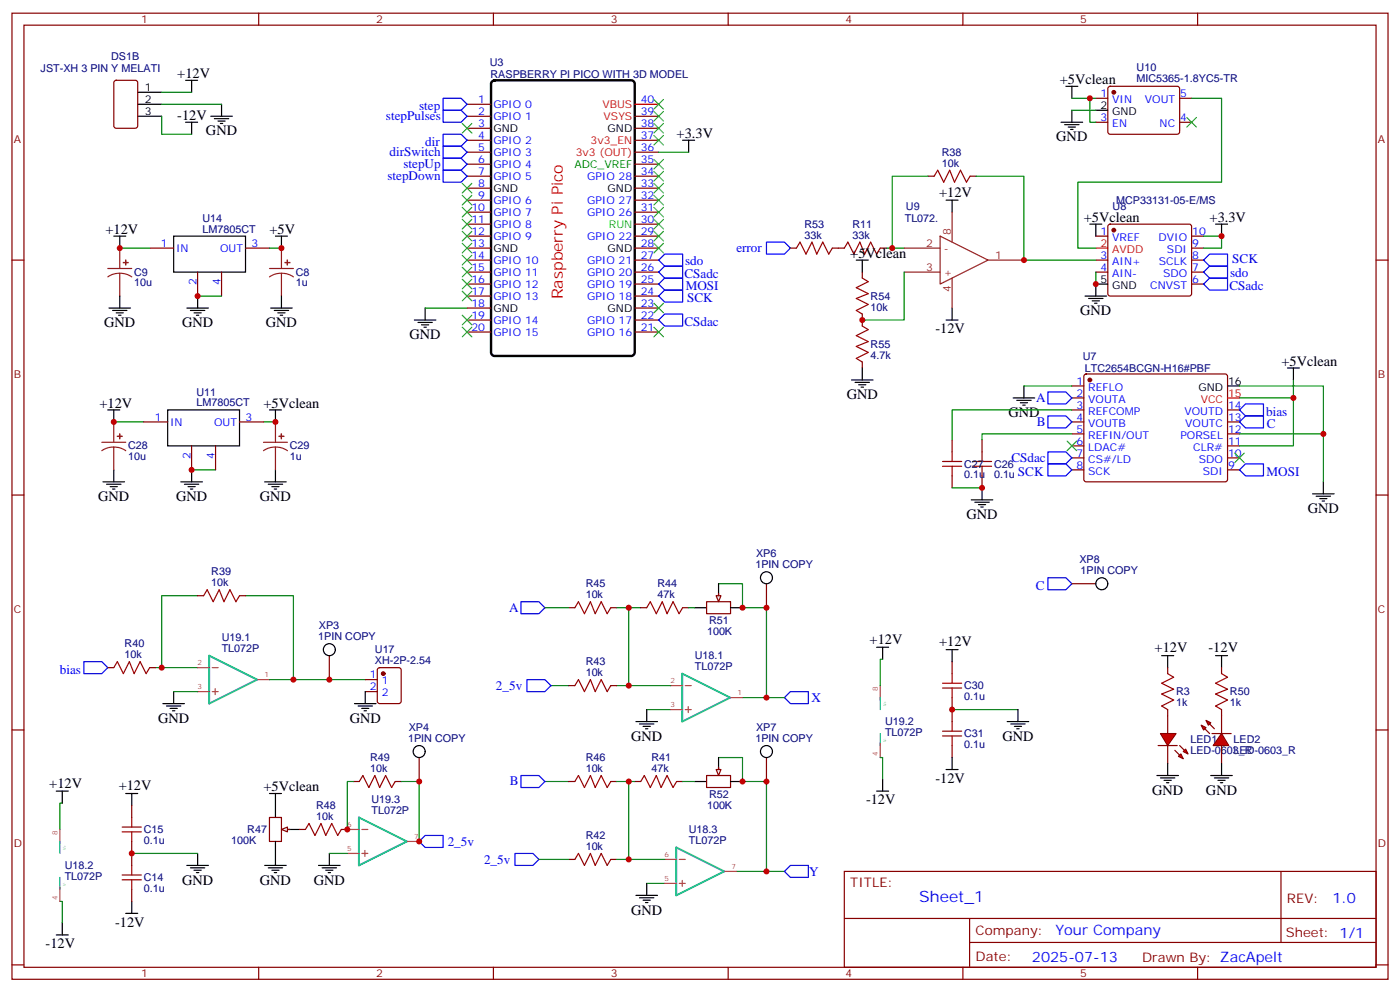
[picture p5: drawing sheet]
<svg xmlns="http://www.w3.org/2000/svg" width="412mm" height="292mm" viewBox="0 0 412 292" stroke-linecap="round" stroke-linejoin="round" font-family="sans-serif">
<g fill="none" stroke="#870000" stroke-width=".35">
<path d="M3.5 3.9h405.4v284.3h-405.4zM7.1 7.4h398.2v277.3h-398.2zM76.2 3.9v3.5M145.3 3.9v3.5M214.5 3.9v3.5M283.6 3.9v3.5M352.8 3.9v3.5M33.7 23.8l.5-.2h5.7l.6 .5 .1 12.9-.5 .7h-5.9l-.6-.4-.1-13zM137.6 30.7h7M137.6 34.2h7M137.6 37.7h7M187 34.2h7"/>
<path d="M187 37.7h7M322.8 28.9h3.5M322.8 36h3.5M326.6 25.6l.4-.2 20.1 .1 .4 .6-.1 13-.6 .4-20-.1-.5-.6v-12.7zM347.5 28.9h3.5M347.5 36h3.5M137.6 41.3h7M137.6 44.8h7M137.6 48.3h7M137.6 51.9h7M137.6 55.4h7M137.6 58.9h7"/>
<path d="M187 41.3h7M187 44.8h7M187 48.3h7M187 51.9h7M187 55.4h7M187 58.9h7M273.4 51.9h1.8M285.8 51.9h1.7M3.5 76.6h3.6M44.1 73h7.1M72.3 73h7.1M137.6 76.6h7"/>
<path d="M137.6 62.4h7M137.6 66h7M137.6 69.5h7M137.6 73h7M187 76.6h7M187 62.4h7M187 66h7M187 69.5h7M187 73h7M246.9 73h1.8M259.3 73h1.8M322.8 76.6h3.5"/>
<path d="M322.8 69.5h3.5M326.6 66.2l.4-.2h23.3l.5 .2 .2 .5v19.7l-.2 .5-.5 .2h-23.3l-.5-.2-.2-.5v-19.7zM351 76.6h3.5M351 69.5h3.5M351 73h3.5M405.3 76.6h3.6M58.2 80.1v7M65.3 80.1v7M137.6 80.1h7M137.6 83.6h7M137.6 87.1h7M137.6 90.7h7"/>
<path d="M137.6 94.2h7M137.6 97.7h7M187 80.1h7M187 83.6h7M187 87.1h7M187 90.7h7M187 94.2h7M187 97.7h7M322.8 80.1h3.5M351 80.1h3.5M351 83.6h3.5M315.7 113.6h3.6"/>
<path d="M315.7 117.1h3.6M319.5 110.3l.5-.2h40.9l.5 .2 .2 .5-.1 30.6-.6 .4h-41.2l-.4-.7v-30.3zM42.3 124.2h7.1M56.4 131.2v7.1M63.5 131.2v7.1M70.6 124.2h7M280.5 129.5v3.5M289.3 129.5v3.5M315.7 120.6h3.6M315.7 124.2h3.6M315.7 127.7h3.6M315.7 131.2h3.6"/>
<path d="M315.7 134.8h3.6M315.7 138.3h3.6M361.6 120.6h3.5M361.6 124.2h3.5M361.6 127.7h3.5M361.6 131.2h3.5M361.6 134.8h3.5M361.6 138.3h3.5M3.5 145.7h3.6M280.5 140.1v3.5M289.3 140.1v3.5M405.3 145.7h3.6"/>
<path d="M58.2 175.3h1.8M70.6 175.3h1.7M167.6 178.9h1.7M179.9 178.9h1.8M188.7 178.9h1.8M201.1 178.9h1.7M31.7 196.5h1.8M44.1 196.5h1.8M97 193v7M111.4 196.7l.4-.2h5.7l.6 .4 .1 9.5-.5 .6-5.9 .1-.6-.5-.1-9.4zM280.5 194.7v3.6M3.5 214.8h3.6"/>
<path d="M107.6 200h3.5M107.6 203.6h3.5M167.6 201.8h1.7M179.9 201.8h1.8M280.5 205.3v7.1M280.5 219.4v3.6M405.3 214.8h3.6M38.8 237.1v3.5M167.6 230h1.7M179.9 230h1.8M187 230h1.7M199.3 230h1.8"/>
<path d="M38.8 247.6v7.1M79.4 240.6h3.5v7h-3.5zM83.6 244.1h1.8M167.6 252.9h1.7M179.9 252.9h1.8M248.7 256.5h156.6v28.2h-156.6zM377.3 256.5v20.9M38.8 261.8v3.5M248.7 270.3h156.5M285.6 277.4h119.6M285.6 270.3v14.1M3.5 284h3.6"/>
<path d="M76.2 284.7v3.5M145.3 284.7v3.5M214.5 284.7v3.5M283.6 284.7v3.5M352.8 284.7v3.5M405.3 284h3.6"/>
</g>
<path d="M144.9 24.1l.8-.5h40.2l.6 .2 .4 .6 .1 79.3-.3 .6-.5 .4-40.5 .1-.6-.3-.4-.5-.1-79.3z" fill="none" stroke="#000" stroke-width=".71"/>
<path d="M187 30.7h7M322.8 73h3.5M361.6 117.1h3.5" fill="none" stroke="#f00" stroke-width=".35"/>
<g fill="none" stroke="#000" stroke-width=".35">
<path d="M40.6 34.2h7M40.6 30.7h7M40.6 27.2h7M54.7 36h3.5M54.7 23.6h3.5M56.4 23.6v3.6M56.4 36v3.5M62.1 34.2h6.3M63.1 34.9h4.3M64.2 35.6h2.1M64.9 36.3h.7M65.3 30.7v3.5"/>
<path d="M312.6 36h6.3M313.6 36.7h4.3M314 25.4h3.5M314.7 37.4h2.1M315.4 38.1h.7M315.7 25.4v3.5M315.7 32.5v3.5M322.8 32.5h3.5M278.7 58.9h3.5M280.5 58.9v3.5M33.5 69.5h3.5M35.3 69.5v3.5"/>
<path d="M51.2 69.5h21.1v10.6h-21.1zM81.1 69.5h3.6M82.9 69.5v3.5M321 66h3.6M322.8 66v3.5M32.1 90.7h6.4M33.2 91.4h4.2M34.2 92.1h2.1M34.9 92.8h.7M35.3 87.1v3.6M55 90.7h6.4M56.1 91.4h4.2"/>
<path d="M57.1 92.1h2.2M57.9 92.8h.7M58.2 87.1v3.6M79.7 90.7h6.4M80.8 91.4h4.2M81.8 92.1h2.2M82.5 92.8h.8M82.9 87.1v3.6M122.1 94.2h6.3M123.1 94.9h4.3M124.2 95.6h2.1M124.9 96.3h.7"/>
<path d="M125.2 90.7v3.5M278.7 94.2h3.5M280.5 90.7v3.5M319.6 87.1h6.4M320.7 87.8h4.2M321.7 88.5h2.1M322.4 89.3h.7M326.3 83.6h-3.5v3.5M298.4 117.1h6.4M299.5 117.8h4.2M300.6 118.5h2.1M301.3 119.2h.7"/>
<path d="M301.6 113.6v3.5M361.6 113.6h3.5M379.2 108.3h3.6M381 108.3v3.5M31.7 120.6h3.6M33.5 120.6v3.6M33.5 138.3v3.5M49.4 120.6h21.2v10.6h-21.2zM56.4 138.3v3.5M79.4 120.6h3.5M81.1 120.6v3.6M81.1 138.3v3.5"/>
<path d="M30.3 141.8h6.4M31.4 142.5h4.2M32.5 143.2h2.1M33.2 143.9h.7M53.3 141.8h6.3M54.3 142.5h4.3M55.4 143.2h2.1M56.1 143.9h.7M78 141.8h6.3M79 142.5h4.3M80.1 143.2h2.1M80.8 143.9h.7"/>
<path d="M286.1 147.1h6.4M287.2 147.8h4.2M288.2 148.5h2.1M288.9 149.2h.7M289.3 143.6v3.5M386.6 145.3h6.4M387.7 146h4.2M388.8 146.8h2.1M389.5 147.5h.7M389.8 141.8v3.5M258.2 190.5h3.6M260 190.5v3.5"/>
<path d="M278.7 191.2h3.5M280.5 191.2v3.5M48 207.1h6.3M49 207.8h4.3M50.1 208.5h2.1M50.8 209.2h.7M51.2 203.6v3.5M104.4 207.1h6.4M105.5 207.8h4.2M106.5 208.5h2.2M107.2 209.2h.7M107.6 203.6v3.5"/>
<path d="M187.3 212.4h6.4M188.4 213.1h4.2M189.4 213.8h2.2M190.1 214.5h.8M190.5 208.8v3.6M296.7 212.4h6.3M297.7 213.1h4.3M298.8 213.8h2.1M299.5 214.5h.7M299.9 208.8v3.6M16.6 232.8h3.5M18.3 232.8v3.6"/>
<path d="M37 233.5h3.6M38.8 233.5v3.6M81.1 237.1v3.5M258.2 232.8h3.6M260 229.3v3.5M278.7 226.5h3.5M280.5 223v3.5M55 254.7h6.4M56.1 255.4h4.2M57.1 256.1h2.2M57.9 256.8h.7M58.2 251.2v3.5"/>
<path d="M81.1 247.6v3.6M84.7 244.1h3.5M93.8 254.7h6.4M94.9 255.4h4.2M96 256.1h2.1M96.7 256.8h.7M97 251.2v3.5M190.5 260v3.5M16.6 275.2h3.5M18.3 271.6v3.6M37 268.8h3.6M38.8 265.3v3.5"/>
<path d="M187.3 263.5h6.4M188.4 264.2h4.2M189.4 264.9h2.2M190.1 265.6h.8"/>
<circle cx="97" cy="191.2" r="1.76"/>
</g>
<g fill="none" stroke="#008700" stroke-width=".35">
<path d="M47.6 34.2v5.3h8.8M47.6 30.7h17.7M47.6 27.2h8.8M315.7 32.5h7.1M315.7 28.9h7.1M351 28.9h8.8v24.7h-42.3v19.4h5.3M273.4 51.9h-10.6v21.1M287.5 51.9h14.1v24.7h21.2M35.3 73h8.8M79.4 73h3.5M261.1 73h5.2M354.5 69.5h5.3"/>
<path d="M58.2 87.1h7.1M125.2 90.7h12.4M322.8 80.1v3.5M301.6 113.6h14.1M365.1 113.6h24.7v28.2M381 111.8v5.3h-15.9M33.5 124.2h8.8M56.4 138.3h7.1M77.6 124.2h3.5M315.7 127.7h-26.4v1.8M315.7 120.6h-35.2v8.9M365.1 127.7h24.7"/>
<path d="M280.5 143.6h8.8M58.2 175.3h-10.6v21.2M72.3 175.3h14.1v24.7h21.2M160.5 178.9h7.1M181.7 178.9h3.5M188.7 178.9h-3.5v22.9M211.7 171.8h7v7.1h7.1v26.4h5.3M45.9 196.5h12.3M260 194h-.7v7.8M51.2 203.6h7M79.4 200h7M162.3 201.8h5.3"/>
<path d="M181.7 201.8h15.9M190.5 208.8h7.1M218.7 205.3h7.1M280.5 208.8h19.4M18.3 236.4h-.7v7.7M160.5 230h7.1M181.7 230h3.5M187 230h-1.8v22.9M211.7 223h7v7h7.1v26.5h5.3M259.3 223h.7v6.3M38.8 251.2h19.4M97 251.2h5.3"/>
<path d="M158.7 252.9h8.9M181.7 252.9h14.1M190.5 260h5.3M217 256.5h8.8M17.6 265.3h.7v6.3"/>
</g>
<g fill="none" stroke="#8c2424" stroke-width=".35">
<path d="M31.7 79h7.1M35.3 73v6M79.4 79h7M82.9 73v6M266.3 73h10.6M276.9 69.5l14.1 7.1-14.1 7zM280.5 62.4v8.9M291 76.6h10.6M35.3 80.4l-1.9 .3-1.7 .8M35.3 80.4l1.8 .3 1.7 .8M35.3 80.4v6.7M82.9 80.4l-1.8 .3-1.7 .8"/>
<path d="M82.9 80.4l1.9 .3 1.6 .8M82.9 80.4v6.7M266.3 80.1h10.6M280.5 81.8v8.9M30 130.2h7M33.5 131.6l-1.8 .2-1.7 .8M33.5 131.6l1.9 .2 1.6 .8M33.5 124.2v6M33.5 131.6v6.7M77.6 130.2h7.1M81.1 131.6l-1.8 .2-1.7 .8M81.1 131.6l1.9 .2 1.7 .8"/>
<path d="M81.1 124.2v6M81.1 131.6v6.7"/>
</g>
<g fill="#8c2424" stroke="#8c2424" stroke-width=".35">
<path d="M84 77.3h1.4z"/>
<path d="M84.6 76.6l.1 1.4z"/>
<path d="M36.3 77.3h1.4z"/>
<path d="M37 76.6v1.4z"/>
<path d="M34.6 128.4h1.4z"/>
<path d="M35.2 127.7l.1 1.4z"/>
<path d="M82.2 128.4h1.4z"/>
<path d="M82.9 127.7v1.4z"/>
</g>
<g fill="none" stroke="#00f" stroke-width=".35">
<path d="M130.5 39.5h5.3l1.8 1.8-1.8 1.7h-5.3zM130.5 28.9h5.3l1.8 1.8-1.8 1.8h-5.3zM130.5 32.5h5.3l1.8 1.7-1.8 1.8h-5.3zM130.5 43h5.3l1.8 1.8-1.8 1.8h-5.3zM354.5 76.6l1.8-1.8h5.3v3.5h-5.3zM195.8 92.4h5.3v3.6h-5.3l-1.8-1.8zM195.8 85.4h5.3v3.5h-5.3l-1.8-1.8zM195.8 81.8h5.3v3.6h-5.3l-1.8-1.8zM354.5 83.6l1.8-1.8h5.3v3.6h-5.3zM308.7 115.4h5.3l1.7 1.7-1.7 1.8h-5.3zM366.9 118.9h5.3v3.5h-5.3l-1.8-1.8zM308.7 136.5h5.3l1.7 1.8-1.7 1.8h-5.3z"/>
<path d="M308.7 133h5.3l1.7 1.8-1.7 1.7h-5.3zM308.7 122.4h5.3l1.7 1.8-1.7 1.7h-5.3zM365.1 138.3l1.8-1.8h5.3v3.6h-5.3zM365.1 124.2l1.8-1.8h5.3v3.5h-5.3zM153.5 177.1h5.2l1.8 1.8-1.8 1.7h-5.2zM24.7 194.7h5.3l1.7 1.8-1.7 1.8h-5.3zM155.2 200h5.3l1.8 1.8-1.8 1.8h-5.3zM231.1 205.3l1.7-1.7h5.3v3.5h-5.3zM153.5 228.2h5.2l1.8 1.8-1.8 1.8h-5.2zM151.7 251.2h5.3l1.7 1.7-1.7 1.8h-5.3zM231.1 256.5l1.7-1.8h5.3v3.5h-5.3z"/>
</g>
<g fill="#870000" stroke="#870000" stroke-width=".35">
<circle cx="321" cy="111.8" r=".53"/>
<circle cx="328.1" cy="67.7" r=".53"/>
<circle cx="328.1" cy="27.2" r=".53"/>
<circle cx="112.9" cy="198.3" r=".53"/>
</g>
<path d="M349.6 34.6l2.8 2.8M352.4 34.6l-2.8 2.8M314.3 129.8l2.8 2.8M317.1 129.8l-2.8 2.8M363.7 133.3l2.8 2.9M366.5 133.3l-2.8 2.9" fill="none" stroke="#3c3" stroke-width=".35"/>
<g fill="none" stroke="#a10000" stroke-width=".35">
<path d="M275.2 51.9l1-1.8 1.8 3.5 1.8-3.5 1.4 3.5 1.7-3.5 1.8 3.5 1.1-1.7M248.7 73l1.1-1.7 1.7 3.5 1.8-3.5 1.4 3.5 1.8-3.5 1.7 3.5 1.1-1.8M277.6 137.2h5.7M277.6 135.8h5.7M280.5 133v2.8M280.5 137.2v2.9M286.5 137.2h5.6M286.5 135.8h5.6M289.3 133v2.8M289.3 137.2v2.9M60 175.3l1-1.7 1.8 3.5 1.8-3.5 1.4 3.5 1.7-3.5 1.8 3.5 1.1-1.8M169.3 178.9l1.1-1.8 1.8 3.5 1.7-3.5 1.4 3.5 1.8-3.5 1.8 3.5 1-1.7"/>
<path d="M190.5 178.9l1.1-1.8 1.7 3.5 1.8-3.5 1.4 3.5 1.8-3.5 1.7 3.5 1.1-1.7M33.5 196.5l1.1-1.8 1.7 3.6 1.8-3.6 1.4 3.6 1.8-3.6 1.7 3.6 1.1-1.8M280.5 198.3v2.8M169.3 201.8l1.1-1.8 1.8 3.6 1.7-3.6 1.4 3.6 1.8-3.6 1.8 3.6 1-1.8M277.6 202.5h5.7M277.6 201.1h5.7M277.6 216.6h5.7M277.6 215.2h5.7M280.5 202.5v2.8M280.5 212.4v2.8M280.5 216.6v2.8M169.3 230l1.1-1.8 1.8 3.6 1.7-3.6 1.4 3.6 1.8-3.6 1.8 3.6 1-1.8"/>
<path d="M188.7 230l1.1-1.8 1.8 3.6 1.7-3.6 1.4 3.6 1.8-3.6 1.8 3.6 1-1.8M36 258.9h5.6M36 257.5h5.6M36 244.8h5.6M36 243.4h5.6M38.8 240.6v2.8M38.8 244.8v2.8M38.8 254.7v2.8M38.8 258.9v2.9M169.3 252.9l1.1-1.7 1.8 3.5 1.7-3.5 1.4 3.5 1.8-3.5 1.8 3.5 1-1.8"/>
</g>
<path d="M61.6 193l14.1 7-14.1 7.1zM201 198.3l14.1 7-14.1 7.1zM105.7 240.6l14.1 7-14.1 7.1zM199.2 249.4l14.1 7.1-14.1 7z" fill="none" stroke="#00b5bf" stroke-width=".56"/>
<g fill="none" stroke="#a64a4a" stroke-width=".35">
<path d="M58.2 196.5h3.5M62.5 196.5h1.8M58.2 203.6h3.5M62.5 203.6h1.8M63.4 202.7v1.7M75.9 200h3.5M197.6 208.8h3.4M197.6 201.8h3.4M201.9 208.8h1.7M201.9 201.8h1.7M202.7 208v1.7M215.3 205.3h3.4"/>
<path d="M259.3 201.8v4.2M259.3 218.7v4.3M17.6 244.1v4.3M102.3 251.2h3.5M102.3 244.1h3.5M106.6 251.2h1.8M106.6 244.1h1.8M107.5 250.3v1.8M120 247.6h3.5M195.8 260h3.5M195.8 252.9h3.5M200.1 260h1.8"/>
<path d="M200.1 252.9h1.8M201 259.1v1.8M213.5 256.5h3.5M17.6 261.1v4.2"/>
</g>
<path d="M259.3 205.3v3.5M259.3 215.9v3.5M17.6 247.6v3.6M17.6 258.2v3.6" fill="none" stroke="#00b5bf" stroke-width=".35"/>
<path d="M82.9 244.1l1.8-.7v1.4z" fill="#f0f0f0" stroke="#870000" stroke-width=".35"/>
<path d="M105.8 230l1.1-1.8 1.8 3.6 1.7-3.6 1.4 3.6 1.8-3.6 1.8 3.6 1-1.8M90 244.1l1-1.7 1.8 3.5 1.7-3.5 1.5 3.5 1.7-3.5 1.8 3.5 1-1.8" fill="none" stroke="#a10000" stroke-width=".35"/>
<path d="M225.8 171.8v7.1M315.7 171.8h7.1M104.1 230h1.7M116.4 230h1.8M123.5 223v7M225.8 223v7M88.2 244.1h1.8M100.5 244.1h1.8" fill="none" stroke="#870000" stroke-width=".35"/>
<path d="M104.1 230h-1.8v14.1M118.2 230h5.3v17.6" fill="none" stroke="#008700" stroke-width=".35"/>
<g fill="none" stroke="#000" stroke-width=".35">
<path d="M79.4 233.5h3.5M81.1 233.5v3.6M78 254.7h6.3M79 255.4h4.3M80.1 256.1h2.1M80.8 256.8h.7M81.1 251.2v3.5"/>
<circle cx="225.8" cy="170" r="1.76"/>
<circle cx="324.6" cy="171.8" r="1.76"/>
<circle cx="123.5" cy="221.2" r="1.76"/>
<circle cx="225.8" cy="221.2" r="1.76"/>
</g>
<path d="M130.5 46.6h5.3l1.8 1.7-1.8 1.8h-5.3zM130.5 50.1h5.3l1.8 1.8-1.8 1.7h-5.3zM195.8 78.3h5.3v3.5h-5.3l-1.8-1.7zM308.7 170h5.3l1.7 1.8-1.7 1.8h-5.3zM125.2 245.9h5.3v3.5h-5.3l-1.7-1.8z" fill="none" stroke="#00f" stroke-width=".35"/>
<g fill="none" stroke="#3c3" stroke-width=".35">
<path d="M136.2 36.3l2.8 2.9M139 36.3l-2.8 2.9M192.6 36.3l2.8 2.9M192.6 39.9l2.8 2.8M192.6 29.3l2.8 2.8M192.6 32.8l2.8 2.8M195.4 29.3l-2.8 2.8M195.4 36.3l-2.8 2.9M195.4 39.9l-2.8 2.8M195.4 32.8l-2.8 2.8M136.2 54l2.8 2.8M136.2 57.5l2.8 2.8"/>
<path d="M139 54l-2.8 2.8M139 57.5l-2.8 2.8M192.6 46.9l2.8 2.8M192.6 50.4l2.8 2.9M192.6 54l2.8 2.8M192.6 57.5l2.8 2.8M195.4 46.9l-2.8 2.8M195.4 50.4l-2.8 2.9M195.4 54l-2.8 2.8M195.4 57.5l-2.8 2.8M136.2 61l2.8 2.9M136.2 64.6l2.8 2.8"/>
<path d="M136.2 68.1l2.8 2.8M136.2 71.6l2.8 2.8M136.2 75.1l2.8 2.9M136.2 78.7l2.8 2.8M139 61l-2.8 2.9M139 64.6l-2.8 2.8M139 68.1l-2.8 2.8M139 71.6l-2.8 2.8M139 75.1l-2.8 2.9M139 78.7l-2.8 2.8M192.6 61l2.8 2.9M192.6 64.6l2.8 2.8"/>
<path d="M192.6 68.1l2.8 2.8M192.6 71.6l2.8 2.8M195.4 61l-2.8 2.9M195.4 64.6l-2.8 2.8M195.4 68.1l-2.8 2.8M195.4 71.6l-2.8 2.8M136.2 82.2l2.8 2.8M136.2 85.7l2.8 2.8M136.2 92.8l2.8 2.8M136.2 96.3l2.8 2.8M139 82.2l-2.8 2.8M139 85.7l-2.8 2.8"/>
<path d="M139 92.8l-2.8 2.8M139 96.3l-2.8 2.8M192.6 96.3l2.8 2.8M192.6 89.3l2.8 2.8M195.4 96.3l-2.8 2.8M195.4 89.3l-2.8 2.8"/>
</g>
<g fill="#f00" stroke="#870000" stroke-width=".35">
<path d="M341.8 215.9h4.6l-2.4 3.5z"/>
<path d="M341.1 219.4h5.7z"/>
</g>
<g fill="#870000" stroke="#870000" stroke-width=".35">
<path d="M347.5 219.4l1.4 1.4z"/>
<path d="M346.1 220.8l1.4 1.4z"/>
</g>
<g fill="#f00" stroke="#870000" stroke-width=".35">
<path d="M348.5 221.2l.7-.7 .8 1.4z"/>
<path d="M347.1 222.6l.7-.7 .7 1.4z"/>
</g>
<path d="M344 210.6v5.3M344 219.4v5.3" fill="none" stroke="#870000" stroke-width=".35"/>
<g fill="#f00" stroke="#870000" stroke-width=".35">
<path d="M359.8 215.9l2.1 3.5h-4.5z"/>
<path d="M357 215.9h5.7z"/>
</g>
<g fill="#870000" stroke="#870000" stroke-width=".35">
<path d="M354.9 214.5l1.4 1.4z"/>
<path d="M356.3 213.1l1.4 1.4z"/>
</g>
<g fill="#f00" stroke="#870000" stroke-width=".35">
<path d="M353.8 213.4l1.4 .7-.7 .7z"/>
<path d="M355.2 212l1.5 .7-.7 .7z"/>
</g>
<path d="M208.1 177.1h7.1v3.5h-7.1zM211.7 174.6v1.8M344 196.5v1.8M359.8 196.5v1.8M344 208.8v1.8M359.8 208.8v7.1M359.8 219.4v5.3" fill="none" stroke="#870000" stroke-width=".35"/>
<g fill="none" stroke="#000" stroke-width=".35">
<path d="M204.6 178.9h3.5M211.7 171.8v3.5M215.2 178.9h3.5M342.2 193h3.5M344 193v3.5M358.1 193h3.5M359.8 193v3.5M340.8 228.2h6.3M341.8 229h4.3M342.9 229.7h2.1M343.6 230.4h.7M344 224.7v3.5"/>
<path d="M356.7 228.2h6.3M357.7 229h4.2M358.8 229.7h2.1M359.5 230.4h.7M359.8 224.7v3.5"/>
</g>
<path d="M344 198.3l1.7 1-3.5 1.8 3.5 1.7-3.5 1.5 3.5 1.7-3.5 1.8 1.8 1M359.8 198.3l1.8 1-3.5 1.8 3.5 1.7-3.5 1.5 3.5 1.7-3.5 1.8 1.7 1" fill="none" stroke="#a10000" stroke-width=".35"/>
<path d="M211 175.3h1.4l-.7 1.8z" fill="#f0f0f0" stroke="#870000" stroke-width=".35"/>
<path d="M202.8 178.9h1.8" fill="none" stroke="#008700" stroke-width=".35"/>
<path d="M204.6 230h3.5M211.7 223v3.5M215.2 230h3.5" fill="none" stroke="#000" stroke-width=".35"/>
<path d="M208.1 228.2h7.1v3.6h-7.1zM211.7 225.8v1.7" fill="none" stroke="#870000" stroke-width=".35"/>
<path d="M211 226.5h1.4l-.7 1.7z" fill="#f0f0f0" stroke="#870000" stroke-width=".35"/>
<path d="M321 28.9v7.1h1.8M194 44.8h8.8M359.8 69.5v3.5h-5.3M266.3 80.1v14.1h-12.3M381 117.1v14.1h-15.9M201.1 230h3.5" fill="none" stroke="#008700" stroke-width=".35"/>
<path d="M195.8 74.8h5.3v3.5h-5.3l-1.8-1.7zM225.8 71.3h5.3l1.7 1.7-1.7 1.8h-5.3zM356.3 78.3h5.3v3.5h-5.3l-1.8-1.7z" fill="none" stroke="#00f" stroke-width=".35"/>
<path d="M201.1 41.3h3.5M202.8 41.3v3.5M252.2 76.6h3.6M254 76.6v3.5M358.1 66h3.5M359.8 66v3.5M250.8 111.8h6.4M251.9 112.5h4.2M252.9 113.2h2.2M253.6 113.9h.8M254 108.3v3.5" fill="none" stroke="#000" stroke-width=".35"/>
<path d="M234.6 73l1.1-1.7 1.7 3.5 1.8-3.5 1.4 3.5 1.8-3.5 1.7 3.5 1.1-1.8M254 81.8l1.8 1.1-3.6 1.8 3.6 1.7-3.6 1.4 3.6 1.8-3.6 1.8 1.8 1M254 96l1.8 1-3.6 1.8 3.6 1.7-3.6 1.5 3.6 1.7-3.6 1.8 1.8 1" fill="none" stroke="#a10000" stroke-width=".35"/>
<path d="M232.8 73h1.8M245.2 73h1.7M254 80.1v1.7M254 92.4v3.6M254 106.5v1.8" fill="none" stroke="#870000" stroke-width=".35"/>
<g fill="#c00">
<circle cx="58.2" cy="87.1" r=".88"/>
<circle cx="35.3" cy="73" r=".88"/>
<circle cx="82.9" cy="73" r=".88"/>
<circle cx="289.3" cy="143.6" r=".88"/>
<circle cx="389.8" cy="127.7" r=".88"/>
<circle cx="322.8" cy="83.6" r=".88"/>
<circle cx="81.1" cy="124.2" r=".88"/>
<circle cx="33.5" cy="124.2" r=".88"/>
<circle cx="56.4" cy="138.3" r=".88"/>
<circle cx="262.8" cy="73" r=".88"/>
<circle cx="301.6" cy="76.6" r=".88"/>
<circle cx="47.6" cy="196.5" r=".88"/>
<circle cx="97" cy="200" r=".88"/>
<circle cx="225.8" cy="256.5" r=".88"/>
<circle cx="225.8" cy="205.3" r=".88"/>
<circle cx="185.2" cy="252.9" r=".88"/>
<circle cx="185.2" cy="201.8" r=".88"/>
<circle cx="280.5" cy="208.8" r=".88"/>
<circle cx="185.2" cy="178.9" r=".88"/>
<circle cx="185.2" cy="230" r=".88"/>
<circle cx="38.8" cy="251.2" r=".88"/>
<circle cx="86.4" cy="200" r=".88"/>
<circle cx="102.3" cy="244.1" r=".88"/>
<circle cx="123.5" cy="247.6" r=".88"/>
<circle cx="123.5" cy="230" r=".88"/>
<circle cx="225.8" cy="178.9" r=".88"/>
<circle cx="225.8" cy="230" r=".88"/>
<circle cx="218.7" cy="178.9" r=".88"/>
<circle cx="218.7" cy="230" r=".88"/>
<circle cx="381" cy="117.1" r=".88"/>
<circle cx="359.8" cy="69.5" r=".88"/>
<circle cx="321" cy="28.9" r=".88"/>
<circle cx="254" cy="94.2" r=".88"/>
</g>
<text font-size="4.6" fill="#f00" x="165.8" y="88.1" transform="rotate(-90 165.8 88.1)">Raspberry Pi Pico</text>
<text font-size="4.6" fill="#00f" x="270.8" y="265.5">Sheet_1</text>
<g font-size="4.2">
<text x="52.2" y="22.9">+12V</text>
<text x="312.2" y="24.7">+5Vclean</text>
<text x="52.2" y="35.3">-12V</text>
<text x="60.7" y="39.9">GND</text>
<text x="199.3" y="40.6">+3.3V</text>
<text x="311.1" y="41.6">GND</text>
<text x="276.6" y="57.9">+12V</text>
<text x="319.3" y="65.3">+5Vclean</text>
<text x="356.3" y="65.3">+3.3V</text>
<text x="31" y="68.8">+12V</text>
<text x="79.4" y="68.8">+5V</text>
<text x="250.5" y="75.8">+5Vclean</text>
<text x="318.2" y="92.8">GND</text>
<text x="30.7" y="96.3">GND</text>
<text x="53.6" y="96.3">GND</text>
<text x="78.3" y="96.3">GND</text>
<text x="120.6" y="99.8">GND</text>
<text x="275.6" y="98.1">-12V</text>
<text x="377.5" y="107.6">+5Vclean</text>
<text x="29.3" y="119.9">+12V</text>
<text x="77.6" y="119.9">+5Vclean</text>
<text x="249.4" y="117.5">GND</text>
<text x="297" y="122.8">GND</text>
<text x="28.9" y="147.5">GND</text>
<text x="51.9" y="147.5">GND</text>
<text x="76.6" y="147.5">GND</text>
<text x="284.7" y="152.8">GND</text>
<text x="385.2" y="151">GND</text>
<text x="256.2" y="189.4">+12V</text>
<text x="276.6" y="190.1">+12V</text>
<text x="340.1" y="191.9">+12V</text>
<text x="356" y="191.9">-12V</text>
<text x="46.6" y="212.7">GND</text>
<text x="103" y="212.7">GND</text>
<text x="185.9" y="218">GND</text>
<text x="295.3" y="218">GND</text>
<text x="14.5" y="231.8">+12V</text>
<text x="35" y="232.5">+12V</text>
<text x="77.6" y="232.8">+5Vclean</text>
<text x="275.6" y="230.4">-12V</text>
<text x="339.4" y="233.9">GND</text>
<text x="355.2" y="233.9">GND</text>
<text x="255.1" y="236.7">-12V</text>
<text x="53.6" y="260.3">GND</text>
<text x="76.6" y="260.3">GND</text>
<text x="92.4" y="260.3">GND</text>
<text x="185.9" y="269.2">GND</text>
<text x="33.9" y="272.7">-12V</text>
<text x="13.4" y="279">-12V</text>
</g>
<g font-size="4.2" fill="#00f">
<text x="392.5" y="265.7">1.0</text>
<text x="310.9" y="275.3">Your Company</text>
<text x="304" y="283.1">2025-07-13</text>
</g>
<g font-size="3.9" fill="#00f">
<text x="113.7" y="35.4">stepPulses</text>
<text x="123.5" y="32.5">step</text>
<text x="114.8" y="46.1">dirSwitch</text>
<text x="125.2" y="43">dir</text>
<text x="114.1" y="53.1">stepDown</text>
<text x="118.8" y="49.6">stepUp</text>
<text x="201.8" y="77.9">sdo</text>
<text x="216.9" y="74.3">error</text>
<text x="363" y="77.3">SCK</text>
<text x="201.6" y="81.8">CSadc</text>
<text x="362.3" y="81.4">sdo</text>
<text x="202" y="85.4">MOSI</text>
<text x="202.4" y="88.9">SCK</text>
<text x="362.1" y="85.4">CSadc</text>
<text x="201.6" y="96">CSdac</text>
<text x="305.2" y="118.4">A</text>
<text x="305.4" y="125.4">B</text>
<text x="373" y="122.4">bias</text>
<text x="373.1" y="125.9">C</text>
<text x="297.9" y="136">CSdac</text>
<text x="299.9" y="140.1">SCK</text>
<text x="373.1" y="140.1">MOSI</text>
<text x="305.2" y="173.6">C</text>
<text x="150" y="180.1">A</text>
<text x="17.6" y="198.3">bias</text>
<text x="146.1" y="203">2_5v</text>
<text x="239" y="206.6">X</text>
<text x="150.2" y="231.2">B</text>
<text x="131.9" y="248.9">2_5v</text>
<text x="142.6" y="254.2">2_5v</text>
<text x="238.4" y="257.8">Y</text>
</g>
<g font-size="3.9" fill="#800">
<text x="250.5" y="261.1">TITLE:</text>
<text x="379.1" y="265.7">REV:</text>
<text x="287.4" y="275.3">Company:</text>
<text x="378.7" y="275.9">Sheet: 1/1</text>
<text x="287.4" y="282.9">Date:</text>
<text x="336.4" y="283">Drawn By: ZacApelt</text>
</g>
<g font-size="3.2" fill="#800">
<text x="41.6" y="6.9">1</text>
<text x="110.8" y="6.9">2</text>
<text x="179.9" y="6.9">3</text>
<text x="249.1" y="6.9">4</text>
<text x="318.2" y="6.9">5</text>
<text x="4.1" y="42">A</text>
<text x="405.9" y="42">A</text>
<text x="4.1" y="111.1">B</text>
<text x="405.9" y="111.1">B</text>
<text x="4.1" y="180.3">C</text>
<text x="405.9" y="180.3">C</text>
<text x="4.1" y="249.4">D</text>
<text x="405.9" y="249.4">D</text>
<text x="41.6" y="287.7">1</text>
<text x="110.8" y="287.7">2</text>
<text x="179.9" y="287.7">3</text>
<text x="249.1" y="287.7">4</text>
<text x="318.2" y="287.7">5</text>
</g>
<g font-size="3.2" fill="#000080">
<text x="32.7" y="17.7">DS1B</text>
<text x="12" y="21.3">JST-XH 3 PIN Y MELATI</text>
<text x="144.3" y="19.5">U3</text>
<text x="144.5" y="23">RASPBERRY PI PICO WITH 3D MODEL</text>
<text x="334.8" y="21">U10</text>
<text x="334.8" y="24.2">MIC5365-1.8YC5-TR</text>
<text x="277.4" y="45.8">R38</text>
<text x="277.4" y="49">10k</text>
<text x="59.6" y="65.3">U14</text>
<text x="266.5" y="65.4">TL072.</text>
<text x="266.9" y="61.8">U9</text>
<text x="327.7" y="61.8">U8</text>
<text x="328.8" y="60.1">MCP33131-05-E/MS</text>
<text x="59.6" y="68.4">LM7805CT</text>
<text x="237" y="70.2">33k</text>
<text x="237" y="67">R53</text>
<text x="251.1" y="70.2">33k</text>
<text x="251.1" y="67">R11</text>
<text x="39.5" y="81.1">C9</text>
<text x="87.1" y="81.1">C8</text>
<text x="39.5" y="84.3">10u</text>
<text x="87.1" y="84.3">1u</text>
<text x="256.5" y="88.3">R54</text>
<text x="256.5" y="91.5">10k</text>
<text x="256.5" y="105.6">4.7k</text>
<text x="256.5" y="102.4">R55</text>
<text x="318.9" y="105.9">U7</text>
<text x="319.6" y="109.5">LTC2654BCGN-H16#PBF</text>
<text x="57.9" y="119.6">LM7805CT</text>
<text x="57.9" y="116.4">U11</text>
<text x="37.7" y="135.5">10u</text>
<text x="37.7" y="132.3">C28</text>
<text x="85.4" y="135.5">1u</text>
<text x="85.4" y="132.3">C29</text>
<text x="284" y="137.7">C27</text>
<text x="292.8" y="137.7">C26</text>
<text x="284" y="140.8">0.1u</text>
<text x="292.8" y="140.8">0.1u</text>
<text x="222.5" y="167.2">1PIN COPY</text>
<text x="222.7" y="164">XP6</text>
<text x="318" y="165.8">XP8</text>
<text x="62.2" y="172.5">10k</text>
<text x="62.2" y="169.3">R39</text>
<text x="172.5" y="172.9">R45</text>
<text x="193.7" y="172.9">R44</text>
<text x="318.3" y="169">1PIN COPY</text>
<text x="172.5" y="176">10k</text>
<text x="193.7" y="176">47k</text>
<text x="93.9" y="185.2">XP3</text>
<text x="208.9" y="183.6">R51</text>
<text x="36.7" y="190.5">R40</text>
<text x="65.3" y="191.9">TL072P</text>
<text x="65.3" y="188.7">U19.1</text>
<text x="93.8" y="188.4">1PIN COPY</text>
<text x="208.3" y="186.9">100K</text>
<text x="36.7" y="193.7">10k</text>
<text x="110.4" y="195.3">XH-2P-2.54</text>
<text x="110.4" y="192.1">U17</text>
<text x="172.5" y="195.8">R43</text>
<text x="204.7" y="197.2">TL072P</text>
<text x="204.7" y="194">U18.1</text>
<text x="172.5" y="199">10k</text>
<text x="284" y="202.9">C30</text>
<text x="284" y="206.1">0.1u</text>
<text x="346.4" y="207.9">1k</text>
<text x="346.4" y="204.7">R3</text>
<text x="362.3" y="207.9">1k</text>
<text x="362.3" y="204.7">R50</text>
<text x="120.4" y="215.2">XP4</text>
<text x="222.7" y="215.2">XP7</text>
<text x="260.7" y="213.5">U19.2</text>
<text x="120.2" y="218.4">1PIN COPY</text>
<text x="222.5" y="218.4">1PIN COPY</text>
<text x="260.7" y="216.7">TL072P</text>
<text x="284" y="220.3">0.1u</text>
<text x="284" y="217">C31</text>
<text x="350.7" y="222">LED-0603_R</text>
<text x="350.7" y="218.8">LED1</text>
<text x="363.4" y="218.8">LED2</text>
<text x="109" y="227.2">10k</text>
<text x="109" y="224">R49</text>
<text x="172.5" y="227.2">10k</text>
<text x="172.5" y="224">R46</text>
<text x="191.9" y="227.2">47k</text>
<text x="191.9" y="224">R41</text>
<text x="363.4" y="222">LED-0603_R</text>
<text x="93.1" y="238.1">R48</text>
<text x="109.4" y="239.5">TL072P</text>
<text x="109.4" y="236.3">U19.3</text>
<text x="208.3" y="238">100K</text>
<text x="208.9" y="234.8">R52</text>
<text x="42.3" y="245.3">C15</text>
<text x="72.8" y="245.3">R47</text>
<text x="93.1" y="241.3">10k</text>
<text x="202.9" y="245.1">U18.3</text>
<text x="42.3" y="248.5">0.1u</text>
<text x="68.1" y="248.4">100K</text>
<text x="172.5" y="250.1">10k</text>
<text x="172.5" y="246.9">R42</text>
<text x="202.9" y="248.4">TL072P</text>
<text x="19" y="255.8">U18.2</text>
<text x="19" y="259.1">TL072P</text>
<text x="42.3" y="262.6">0.1u</text>
<text x="42.3" y="259.4">C14</text>
</g>
<g font-size="3.2">
<text x="42.7" y="26.8">1</text>
<text x="42.7" y="33.9">3</text>
<text x="42.7" y="30.3">2</text>
<text x="324.1" y="32.1">2</text>
<text x="327.6" y="33.9">GND</text>
<text x="145.3" y="38.8">GND</text>
<text x="179" y="38.8">GND</text>
<text x="145.3" y="56.4">GND</text>
<text x="179" y="56.4">GND</text>
<text x="145.3" y="74.1">GND</text>
<text x="179" y="74.1">GND</text>
<text x="324.1" y="83.3">5</text>
<text x="327.6" y="85">GND</text>
<text x="145.3" y="91.7">GND</text>
<text x="179" y="91.7">GND</text>
<text x="361.8" y="113.2">16</text>
<text x="353" y="115">GND</text>
</g>
<g font-size="3.2" fill="#00f">
<text x="324.1" y="28.6">1</text>
<text x="347.7" y="28.6">5</text>
<text x="140.9" y="30.3">1</text>
<text x="140.9" y="33.9">2</text>
<text x="145.3" y="31.8">GPIO 0</text>
<text x="145.3" y="35.3">GPIO 1</text>
<text x="188.7" y="33.9">39</text>
<text x="188.7" y="30.3">40</text>
<text x="324.1" y="35.6">3</text>
<text x="327.6" y="30.3">VIN</text>
<text x="337.2" y="30.3">VOUT</text>
<text x="347.7" y="35.6">4</text>
<text x="140.9" y="37.4">3</text>
<text x="140.9" y="40.9">4</text>
<text x="188.7" y="40.9">37</text>
<text x="188.7" y="37.4">38</text>
<text x="327.6" y="37.4">EN</text>
<text x="341.6" y="37.4">NC</text>
<text x="140.9" y="44.4">5</text>
<text x="140.9" y="48">6</text>
<text x="145.3" y="42.3">GPIO 2</text>
<text x="145.3" y="45.9">GPIO 3</text>
<text x="188.7" y="48">35</text>
<text x="188.7" y="44.4">36</text>
<text x="140.9" y="51.5">7</text>
<text x="145.3" y="49.4">GPIO 4</text>
<text x="145.3" y="52.9">GPIO 5</text>
<text x="172.9" y="52.9">GPIO 28</text>
<text x="188.7" y="51.5">34</text>
<text x="140.9" y="55">8</text>
<text x="140.9" y="58.6">9</text>
<text x="145.3" y="60">GPIO 6</text>
<text x="172.9" y="60">GPIO 27</text>
<text x="188.7" y="58.6">32</text>
<text x="188.7" y="55">33</text>
<text x="138.8" y="62.1">10</text>
<text x="138.8" y="65.6">11</text>
<text x="145.3" y="63.5">GPIO 7</text>
<text x="172.9" y="63.5">GPIO 26</text>
<text x="188.7" y="65.6">30</text>
<text x="188.7" y="62.1">31</text>
<text x="138.8" y="69.1">12</text>
<text x="145.3" y="67">GPIO 8</text>
<text x="145.3" y="70.6">GPIO 9</text>
<text x="172.9" y="70.6">GPIO 22</text>
<text x="188.7" y="69.1">29</text>
<text x="324.1" y="69.1">1</text>
<text x="327.6" y="70.9">VREF</text>
<text x="341.3" y="70.9">DVIO</text>
<text x="351.2" y="69.1">10</text>
<text x="47.4" y="72.7">1</text>
<text x="51.9" y="74.1">IN</text>
<text x="64.8" y="74.1">OUT</text>
<text x="74.1" y="72.7">3</text>
<text x="138.8" y="72.7">13</text>
<text x="138.8" y="76.2">14</text>
<text x="145.3" y="77.6">GPIO 10</text>
<text x="172.9" y="77.6">GPIO 21</text>
<text x="188.7" y="76.2">27</text>
<text x="188.7" y="72.7">28</text>
<text x="324.1" y="76.2">3</text>
<text x="327.6" y="78">AIN+</text>
<text x="341.4" y="78">SCLK</text>
<text x="343.8" y="74.4">SDI</text>
<text x="351.2" y="76.2">8</text>
<text x="351.2" y="72.7">9</text>
<text x="57.9" y="83.9" transform="rotate(-90 57.9 83.9)">2</text>
<text x="64.9" y="83.9" transform="rotate(-90 64.9 83.9)">4</text>
<text x="138.8" y="79.7">15</text>
<text x="138.8" y="83.3">16</text>
<text x="145.3" y="81.1">GPIO 11</text>
<text x="172.9" y="81.1">GPIO 20</text>
<text x="188.7" y="83.3">25</text>
<text x="188.7" y="79.7">26</text>
<text x="324.1" y="79.7">4</text>
<text x="327.6" y="81.5">AIN-</text>
<text x="342.6" y="81.5">SDO</text>
<text x="351.2" y="83.3">6</text>
<text x="351.2" y="79.7">7</text>
<text x="138.8" y="86.8">17</text>
<text x="145.3" y="84.7">GPIO 12</text>
<text x="145.3" y="88.2">GPIO 13</text>
<text x="172.9" y="88.2">GPIO 18</text>
<text x="172.9" y="84.7">GPIO 19</text>
<text x="188.7" y="86.8">24</text>
<text x="338.8" y="85">CNVST</text>
<text x="138.8" y="90.3">18</text>
<text x="138.8" y="93.8">19</text>
<text x="145.3" y="95.2">GPIO 14</text>
<text x="172.9" y="95.2">GPIO 17</text>
<text x="188.7" y="93.8">22</text>
<text x="188.7" y="90.3">23</text>
<text x="138.8" y="97.4">20</text>
<text x="145.3" y="98.8">GPIO 15</text>
<text x="172.9" y="98.8">GPIO 16</text>
<text x="188.7" y="97.4">21</text>
<text x="317.1" y="113.2">1</text>
<text x="317.1" y="116.8">2</text>
<text x="320.6" y="115">REFLO</text>
<text x="320.6" y="118.5">VOUTA</text>
<text x="45.6" y="123.8">1</text>
<text x="50.1" y="125.2">IN</text>
<text x="63.1" y="125.2">OUT</text>
<text x="72.3" y="123.8">3</text>
<text x="317.1" y="120.3">3</text>
<text x="317.1" y="123.8">4</text>
<text x="320.6" y="122.1">REFCOMP</text>
<text x="320.6" y="125.6">VOUTB</text>
<text x="348.9" y="122.1">VOUTD</text>
<text x="349.1" y="125.6">VOUTC</text>
<text x="361.8" y="123.8">13</text>
<text x="361.8" y="120.3">14</text>
<text x="317.1" y="127.4">5</text>
<text x="317.1" y="130.9">6</text>
<text x="320.6" y="129.1">REFIN/OUT</text>
<text x="347.7" y="129.1">PORSEL</text>
<text x="361.8" y="130.9">11</text>
<text x="361.8" y="127.4">12</text>
<text x="56.1" y="135" transform="rotate(-90 56.1 135)">2</text>
<text x="63.1" y="135" transform="rotate(-90 63.1 135)">4</text>
<text x="317.1" y="134.4">7</text>
<text x="317.1" y="137.9">8</text>
<text x="320.6" y="132.6">LDAC#</text>
<text x="320.6" y="136.2">CS#/LD</text>
<text x="351.5" y="132.6">CLR#</text>
<text x="353.2" y="136.2">SDO</text>
<text x="361.8" y="137.9">9</text>
<text x="361.8" y="134.4">10</text>
<text x="320.6" y="139.7">SCK</text>
<text x="354.3" y="139.7">SDI</text>
<text x="108.9" y="199.7">1</text>
<text x="108.9" y="203.2">2</text>
<text x="112.4" y="201.4">1</text>
<text x="112.4" y="205">2</text>
</g>
<g font-size="3.2" fill="#f00">
<text x="177.4" y="31.8">VBUS</text>
<text x="177.8" y="35.3">VSYS</text>
<text x="169.6" y="45.9">3v3 (OUT)</text>
<text x="174" y="42.3">3v3_EN</text>
<text x="324.1" y="72.7">2</text>
<text x="327.6" y="74.4">AVDD</text>
<text x="353.7" y="118.5">VCC</text>
<text x="361.8" y="116.8">15</text>
</g>
<text font-size="3.2" fill="#060" x="169.2" y="49.4">ADC_VREF</text>
<text font-size="3.2" fill="#0f0" x="179.4" y="67">RUN</text>
<g font-size="3.2" fill="#8d2323">
<text x="280.1" y="69.1" transform="rotate(-90 280.1 69.1)">8</text>
<text x="272.8" y="72.7">2</text>
<text x="278" y="74.1">-</text>
<text x="293.2" y="76.2">1</text>
<text x="272.8" y="79.7">3</text>
<text x="278" y="81.1">+</text>
<text x="280.1" y="86" transform="rotate(-90 280.1 86)">4</text>
</g>
<g font-size="2.1" fill="#a54b4b">
<text x="58.1" y="195.8">2</text>
<text x="58.1" y="202.9">3</text>
<text x="77.9" y="199.3">1</text>
<text x="197.5" y="201.1">2</text>
<text x="258.6" y="203.4" transform="rotate(-90 258.6 203.4)">8</text>
<text x="197.5" y="208.1">3</text>
<text x="217.2" y="204.6">1</text>
<text x="258.6" y="222.5" transform="rotate(-90 258.6 222.5)">4</text>
<text x="16.9" y="245.7" transform="rotate(-90 16.9 245.7)">8</text>
<text x="102.2" y="243.4">6</text>
<text x="102.2" y="250.5">5</text>
<text x="122" y="247">7</text>
<text x="195.7" y="252.2">6</text>
<text x="215.5" y="255.8">7</text>
<text x="195.7" y="259.3">5</text>
<text x="16.9" y="264.8" transform="rotate(-90 16.9 264.8)">4</text>
</g>
<g font-size="1.1" fill="#4ba54b">
<text x="261.1" y="207.9" transform="rotate(-90 261.1 207.9)">V+</text>
<text x="261.1" y="218.4" transform="rotate(-90 261.1 218.4)">V-</text>
<text x="19.4" y="250.2" transform="rotate(-90 19.4 250.2)">V+</text>
<text x="19.4" y="260.8" transform="rotate(-90 19.4 260.8)">V-</text>
</g>
</svg>
